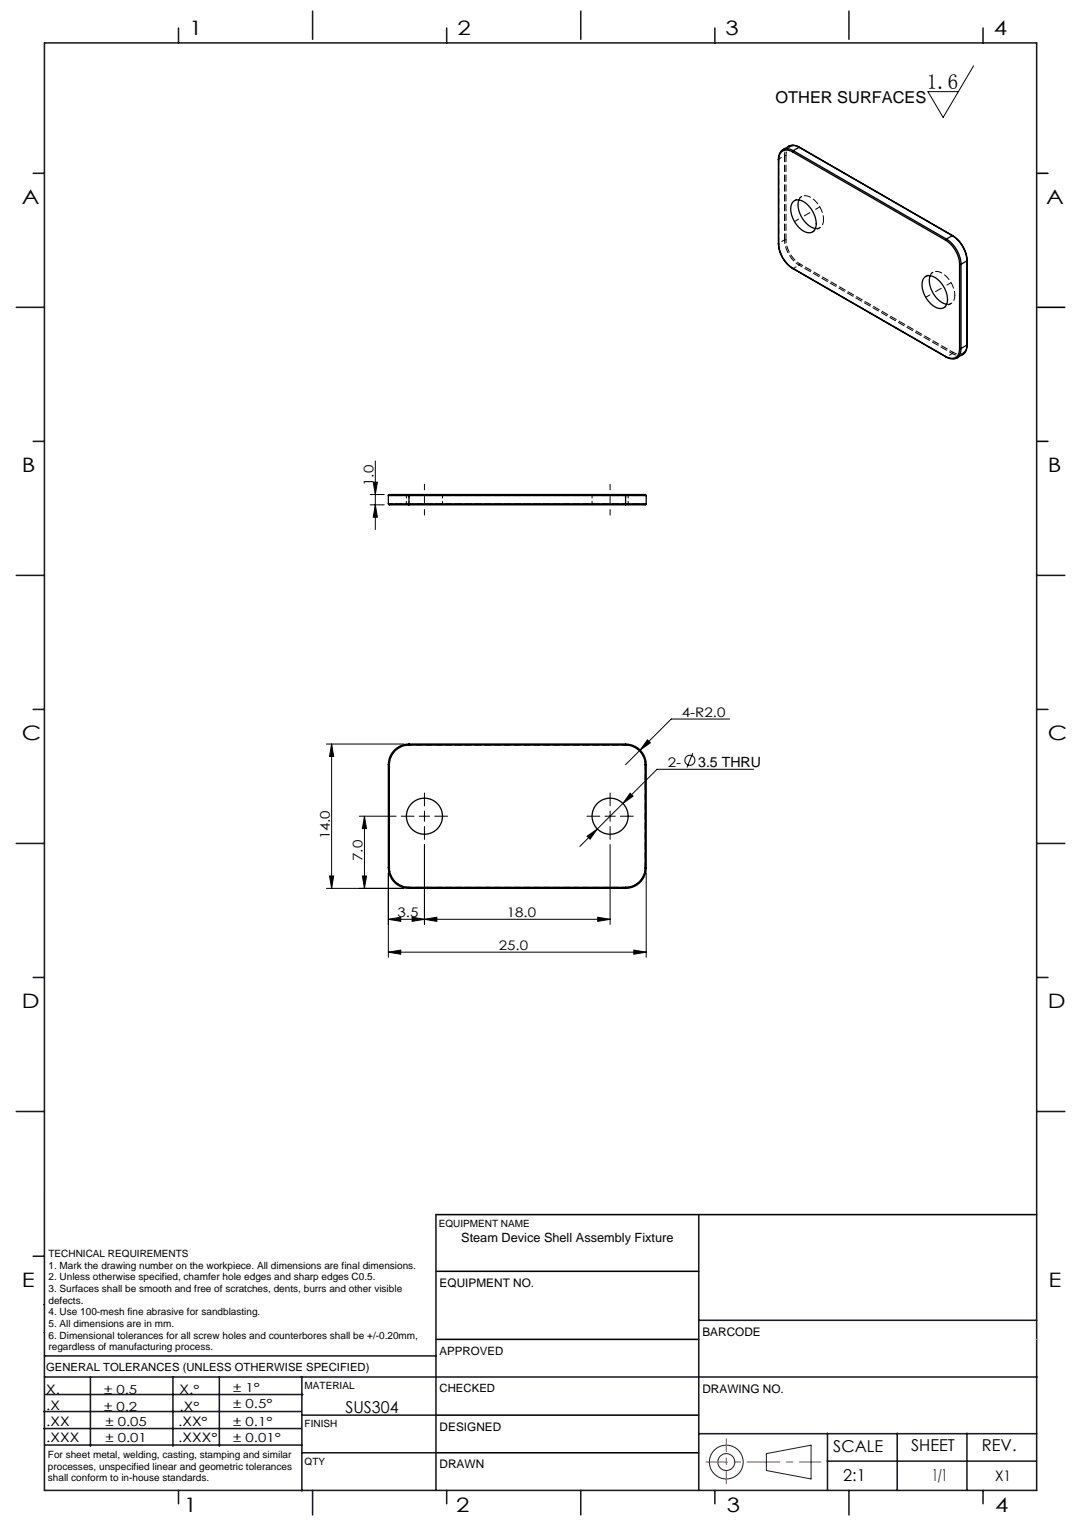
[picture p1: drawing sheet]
<svg xmlns="http://www.w3.org/2000/svg" width="210mm" height="297mm" viewBox="0 0 210 297" stroke-linecap="round" stroke-linejoin="round" font-family="sans-serif">
<g fill="none" stroke="#191924" stroke-width=".19">
<path d="M8.6 231.2v9.4M148.6 282l8.7-1.6v6.5l-8.7-1.6z"/>
<circle cx="140.8" cy="283.6" r="3.3"/>
<circle cx="140.8" cy="283.6" r="1.64"/>
</g>
<path d="M201 33.6h2.2M201 59.6h5.5M201 85.6h2.2M84.5 235.6h116.5M84.6 259.8h50.9M84.6 246.6h50.9M84.6 274.5h50.9M84.5 281.8h51" fill="none" stroke="#000" stroke-width=".3"/>
<path d="M136.9 283.6h22.3" fill="none" stroke="#f00" stroke-width=".19" stroke-dasharray="6.3 1.3 1.3 1.3" stroke-dashoffset="2.2"/>
<path d="M140.8 287.8v-8.7" fill="none" stroke="#f00" stroke-width=".19" stroke-dasharray="6.3 1.3 1.3 1.3" stroke-dashoffset="3.9"/>
<g fill="none" stroke="#191924" stroke-width=".3">
<path d="M8.6 8.3h192.4v280.8h-192.4zM34.6 5.4v2.9M60.6 2.2v5.4M86.6 5.4v2.9M112.6 2.2v5.4M138.6 5.4v2.9M164.6 2.2v5.4M190.6 5.4v2.9M6.4 33.6h2.2M3.2 59.6h5.4M6.4 85.6h2.2M3.2 111.6h5.4"/>
<path d="M201 111.6h5.5M6.4 137.6h2.2M201 137.6h2.2M3.2 163.6h5.4M201 163.6h5.5M6.4 189.6h2.2M201 189.6h2.2M3.2 215.6h5.4M201 215.6h5.5M84.5 235.6v53.5M135.5 235.6v53.5M6.4 243.7h2.2"/>
<path d="M8.5 253.1h.1M8.6 258.5h.1M135.5 256.1h65.5M8.5 277.1h49.9M8.5 273.8h49.9M8.6 267.1h75.9M8.6 263h75.9M8.8 270.5h49.9M17.5 267.1v13.5M33.5 267.1v13.5M42.5 267.1v13.5M58.5 267.1v22.1"/>
<path d="M58.6 274.5h26M84.6 267.1h116.5M135.5 278.1h65.5M160.5 278v11.1M174 278v11.1M187.5 278v11.1M8.8 280.3h49.7M34.6 289.1v2.6M58.5 281.8h26M60.6 289.1v4.8M86.6 289.1v2.6M112.6 289.1v4.8"/>
<path d="M138.6 289.1v2.6M160.4 283.5h40.6M164.6 289.1v4.8M190.6 289.1v2.6"/>
</g>
<path d="M201 259.8h.1" fill="none" stroke="#c0c0c0" stroke-width=".19"/>
<g fill="none" stroke="#000" stroke-width=".19">
<path d="M188.8 12.8l-5.9 10-3-5h5.9M71.8 97.9h2.7M71.8 95.9h2.7M72.4 93.5h.8l-.4 2.4zM72.8 97.9l.4 2.4h-.8zM72.8 89.4v13.3M141.5 139.5h-11.3l-8.9 8.8M63.3 144.3h15M64.3 144.3l.4 2.4h-.8zM64.3 144.3v28M69.7 158.3h7.1M70.7 158.3l.4 2.4h-.8z"/>
<path d="M70.7 158.3v14M81.3 158.3h2M82.3 157.3v2M117.3 158.3h2M118.3 157.3v2M122.2 153.9l.6 .5-2 1.5zM125.5 143.5l.6 .6-2 1.4zM134.3 146.1l-1.1 2.8M146.1 149.2h-18.7l-15 15M63.3 172.3h15M63.9 169.9h.8l-.4 2.4zM70.3 169.9h.8l-.4 2.4z"/>
<path d="M75.3 178.3l2.4-.4v.8zM75.3 169.3v16.4M79.9 177.9l2.4 .4-2.4 .4zM82.3 178.3l2.4-.4v.8zM82.3 163.8v15.5M113.8 162.2l2-1.4-1.4 2zM115.9 177.9l2.4 .4-2.4 .4zM118.3 163.8v15.5M118.3 178.3h-43M125.3 169.3v16.4M75.3 184.7l2.4-.4v.8zM75.3 184.7h50"/>
<path d="M122.9 184.3l2.4 .4-2.4 .4z"/>
<circle cx="133.8" cy="147.5" r=".98"/>
</g>
<path d="M80.3 158.3h-2.5M82.3 156.3v-2.5M84.3 158.3h2.5M116.3 158.3h-2.5M118.3 156.3v-2.5M120.3 158.3h2.5M82.3 160.3v2.5M118.3 160.3v2.5" fill="none" stroke="#000" stroke-width=".19" stroke-dasharray="15.2 1.3 1.3 1.3"/>
<path d="M82.3 93.9v6M118.3 93.9v6" fill="none" stroke="#000" stroke-width=".19" stroke-dasharray="15.2 1.3 1.3 1.3" stroke-dashoffset="14.1"/>
<path d="M158.9 40.2l-4.8 2.8M184.4 54.8l-4.9 2.9" fill="none" stroke="#000" stroke-width=".19" stroke-dasharray="15.2 1.3 1.3 1.3" stroke-dashoffset="14.3"/>
<g fill="#000">
<path d="M125.5 143.5l-1.4 2 2-1.4zM113.8 162.2l.6 .6 1.4-2zM122.2 153.9l-1.4 2 2-1.5zM82.3 178.3l2.4-.4v.8zM115.9 177.9l2.4 .4-2.4 .4z"/>
<path d="M63.9 169.9h.8l-.4 2.4zM64.3 144.3l.4 2.4h-.8zM70.3 169.9h.8l-.4 2.4zM70.7 158.3l.4 2.4h-.8zM72.8 97.9l.4 2.4h-.8zM72.4 93.5h.8l-.4 2.4z"/>
<path d="M75.3 178.3l2.4-.4v.8zM79.9 177.9l2.4 .4-2.4 .4zM75.3 184.7l2.4-.4v.8zM122.9 184.3l2.4 .4-2.4 .4z"/>
</g>
<g fill="none" stroke="#000" stroke-width=".25">
<path d="M150.9 30.9l.1 .1M150.9 30.9v16.4M151 31v16.4M151.8 29a2.01 2.01 0 0 0-.9 1.9M151.8 29l1-.1 1 .3M153 28.3l.9-.1 1.1 .4M153 28.3l-1.2 .7M153 28.3a2.09 2.09 0 0 1 2.1 .3M153.7 29.5a1.64 1.64 0 0 0-1.9-.2 1.64 1.64 0 0 0-.8 1.7M153.7 29.5l29.7 17.1M153.7 39.2a1.91 1.91 0 0 1 2.8 .4 4.9 4.9 0 0 1 1.6 4.8 1.55 1.55 0 0 1-2.5 .3 5.1 5.1 0 0 1-2.1-5zM153.8 29.2l-.1 .3"/>
<path d="M153.8 29.2l29.7 17.2M154.9 38.8a4.9 4.9 0 0 0 3.2 5.5M155 28.6l-1.2 .6M155 28.6l29.7 17.1M155.1 28.6h-.1M155.1 28.6l29.7 17.1M150.9 47.3a6.1 6.1 0 0 0 2.8 4.8M150.9 47.3l.1 .1M151 47.4a5.9 5.9 0 0 0 2.7 4.6M153.7 52v.1M153.7 52l29.7 17.2M153.7 52.1l29.7 17.1"/>
<path d="M179.2 53.9a1.91 1.91 0 0 1 2.8 .4 4.9 4.9 0 0 1 1.6 4.8 1.55 1.55 0 0 1-2.6 .3 5.1 5.1 0 0 1-2.1-5zM180.4 53.5a4.9 4.9 0 0 0 3.2 5.5M183.4 46.6a5.9 5.9 0 0 1 2.7 4.7M183.5 46.4l-.1 .2M183.5 46.4a6.2 6.2 0 0 1 2.8 4.9M184.7 45.7a6.2 6.2 0 0 1 2.8 4.9M184.7 45.7l-1.2 .7M184.8 45.7a6.1 6.1 0 0 1 2.7 4.8M184.8 45.7h-.1M186.1 51.3h.2M186.1 51.3v16.3M186.3 51.3v16.3"/>
<path d="M187.5 50.6l-1.2 .7M187.5 50.6v16.3M187.5 50.5v.1M187.5 50.5v16.4M183.4 69.2h.1M183.4 69.2a2.04 2.04 0 0 0 2.2 .2M186.1 67.6a1.64 1.64 0 0 1-.8 1.7 1.64 1.64 0 0 1-1.9-.1M186.1 67.6h.2M186.3 67.6a1.92 1.92 0 0 1-.8 1.8l1.2-.6M187.5 66.9l-.2 1.1-.6 .8M187.5 66.9l-1.2 .7M187.5 66.9a2.07 2.07 0 0 1-.9 1.9"/>
<path d="M187.5 66.9h.1M75.3 96.1h4M75.3 97.7h4M75.3 97.7l.2 .2h3.8M75.3 96.1v1.6M79.3 95.9v.2M79.3 95.9h-3.8l-.2 .2M79.3 97.7v.2M79.3 96.1h42M79.3 95.9h42M79.3 97.7h42M79.3 96.1v1.6"/>
<path d="M79.3 97.9h42M121.3 95.9v.2M121.3 95.9h3.8l.2 .2M121.3 96.1h4M121.3 97.7h4M121.3 97.7v.2M121.3 96.1v1.6M125.3 97.7l-.2 .2h-3.8M125.3 96.1v1.6M75.3 148.3h.2M75.3 148.3v20M75.5 148.3v20"/>
<path d="M79.3 144.5a3.8 3.8 0 0 0-3.8 3.8M79.3 144.3a4 4 0 0 0-4 4M79.3 144.3v.2M79.3 144.5h42M79.3 144.3h42M121.3 144.5a3.8 3.8 0 0 1 3.8 3.8M121.3 144.3v.2M121.3 144.3a4 4 0 0 1 4 4M125.1 148.3h.2M125.1 148.3v20M125.3 148.3v20M75.3 168.3h.2"/>
<path d="M75.3 168.3a4 4 0 0 0 4 4M75.5 168.3a3.8 3.8 0 0 0 3.8 3.8M79.3 172.1v.2M79.3 172.1h42M79.3 172.3h42M121.3 172.1v.2M125.1 168.3h.2M125.1 168.3a3.8 3.8 0 0 1-3.8 3.8M125.3 168.3a4 4 0 0 1-4 4"/>
<circle cx="82.3" cy="158.3" r="3.5"/>
<circle cx="118.3" cy="158.3" r="3.5"/>
</g>
<g fill="none" stroke="#000" stroke-width=".19" stroke-dasharray="1.3 .6" stroke-dashoffset=".5">
<path d="M152.4 30.2a1.64 1.64 0 0 1 .8-1.7 1.64 1.64 0 0 1 1.9 .2M153 28.4l-.7 .8-.2 1M159.7 42.6a5.1 5.1 0 0 0-3.3-4.6l-.8 .1-.7 .7M185.1 57.3a5.1 5.1 0 0 0-3.3-4.6l-.8 .1-.6 .7M185.5 69.4l-1 .2-1-.4M187.5 66.8a1.64 1.64 0 0 1-.8 1.7 1.64 1.64 0 0 1-1.9-.2M75.3 96.1h4M79.3 97.7h-4M121.3 96.1h4M125.3 97.7h-4M75.5 148.3a3.8 3.8 0 0 1 3.8-3.8M121.3 144.5a3.8 3.8 0 0 1 3.8 3.8"/>
<path d="M79.3 172.1a3.8 3.8 0 0 1-3.8-3.8M125.1 168.3a3.8 3.8 0 0 1-3.8 3.8"/>
</g>
<g fill="none" stroke="#000" stroke-width=".19" stroke-dasharray="1.3 .6">
<path d="M150.9 30.9h.1M152.1 30.2h.3M155.1 28.6v.1M150.9 47.3l.1-.1M152.1 46.5h.3M153.8 52.1h-.1M155.1 51.2l-.1 .2M184.8 45.7v.1M187.5 50.5h.1M183.5 69.2h-.1M184.8 68.3l-.1 .3M186.6 68.8h.1"/>
<path d="M187.5 66.8v.1M79.3 95.9v.2M79.3 97.7v.2M121.3 95.9v.2M121.3 97.7v.2M75.3 148.3h.2M79.3 144.3v.2M121.3 144.3v.2M125.1 148.3h.2M75.3 168.3h.2M79.3 172.1v.2M121.3 172.1v.2"/>
<path d="M125.1 168.3h.2"/>
</g>
<g fill="none" stroke="#000" stroke-width=".19" stroke-dasharray="1.3 .6" stroke-dashoffset=".6">
<path d="M151 30.9l.2-1.1 .6-.7M155.1 28.7l29.7 17.1M152.1 46.5a6.2 6.2 0 0 0 2.9 4.9M153.8 52.1a6.2 6.2 0 0 1-2.8-4.9M155 51.4l29.7 17.2M183.5 69.2l-29.7-17.1M184.7 68.6l1 .4 .9-.2M184.8 68.3l-29.7-17.1M78.8 95.9v2M79.3 96.1h42M85.8 97.9v-2M114.8 95.9v2"/>
<path d="M121.3 97.7h-42M121.8 97.9v-2M79.3 144.5h42M121.3 172.1h-42"/>
</g>
<path d="M158.1 44.3a1.45 1.45 0 0 0 1.6-1.7M183.6 59a1.45 1.45 0 0 0 1.5-1.7M125.1 148.3v20M75.5 168.3v-20" fill="none" stroke="#000" stroke-width=".19" stroke-dasharray="1.3 .6" stroke-dashoffset=".2"/>
<path d="M155.5 38.1l-1.4 .8M157.6 45l1.4-.8M180.9 52.8l-1.4 .8M183 59.7l1.4-.8M79.3 97.7v-1.6M121.3 96.1v1.6" fill="none" stroke="#000" stroke-width=".19" stroke-dasharray="1.3 .6" stroke-dashoffset=".8"/>
<path d="M151 30.9l1.1-.7M152.1 46.5l-1.1 .7M153.8 52.1l1.2-.7M155.1 51.2a5.9 5.9 0 0 1-2.7-4.7M184.8 45.8a5.9 5.9 0 0 1 2.7 4.7M184.7 68.6l-1.2 .6" fill="none" stroke="#000" stroke-width=".19" stroke-dasharray="1.3 .6" stroke-dashoffset=".7"/>
<path d="M152.1 30.2v16.3M151 47.2v-16.3M152.4 46.5v-16.3M187.5 50.5v16.3" fill="none" stroke="#000" stroke-width=".19" stroke-dasharray="1.3 .6" stroke-dashoffset=".1"/>
<text font-size="4.1" x="179.7" y="17.2">1.6</text>
<g font-size="3.9">
<text x="36.7" y="6.9">1</text>
<text x="88.7" y="6.9">2</text>
<text x="140.7" y="6.9">3</text>
<text x="192.7" y="6.9">4</text>
<text x="4.2" y="39.5">A</text>
<text x="202.9" y="39.5">A</text>
<text x="4.2" y="91.5">B</text>
<text x="203.2" y="91.5">B</text>
<text x="4.2" y="143.5">C</text>
<text x="203.2" y="143.5">C</text>
<text x="4.2" y="195.5">D</text>
<text x="203.2" y="195.5">D</text>
<text x="4.2" y="249.6">E</text>
<text x="203.3" y="249.6">E</text>
<text x="35.7" y="293.4">1</text>
<text x="88.4" y="293.4">2</text>
<text x="141" y="293.4">3</text>
<text x="193" y="293.4">4</text>
</g>
<g font-size="3.2">
<text x="150.4" y="20">OTHER SURFACES</text>
<text x="67" y="274.2">SUS304</text>
<text x="161.6" y="281.7">SCALE</text>
<text x="176.7" y="281.5">SHEET</text>
<text x="190.4" y="281.5">REV.</text>
<text x="163.5" y="287.3">2:1</text>
<text x="180.8" y="287.3">1/1</text>
</g>
<text font-size="2.8" x="193" y="287.3">X1</text>
<text font-size="2.7" x="135.4" y="148.8">3.5 THRU</text>
<g font-size="2.6">
<text x="72.4" y="94.3" transform="rotate(-90 72.4 94.3)">1.0</text>
<text x="132.2" y="139.1">4-R2.0</text>
<text x="129.5" y="148.8">2-</text>
<text x="63.9" y="162.8" transform="rotate(-90 63.9 162.8)">14.0</text>
<text x="70.3" y="167" transform="rotate(-90 70.3 167)">7.0</text>
<text x="77.1" y="178">3.5</text>
<text x="98.3" y="178">18.0</text>
<text x="96.7" y="184.4">25.0</text>
</g>
<g font-size="2.5">
<text x="89.4" y="240.9">Steam Device Shell Assembly Fixture</text>
<text x="8.9" y="273.6">.X</text>
<text x="8.9" y="270.4">X.</text>
<text x="34.8" y="273.7">.X°</text>
<text x="34.8" y="270.5">X.°</text>
<text x="9" y="276.7">.XX</text>
<text x="9" y="279.7">.XXX</text>
<text x="34.5" y="276.7">.XX°</text>
<text x="34.6" y="279.8">.XXX°</text>
</g>
<g font-size="2.4">
<text x="45.2" y="270">± 1°</text>
<text x="20.2" y="270.4">± 0.5</text>
<text x="20.2" y="273.7">± 0.2</text>
<text x="45.2" y="273.2">± 0.5°</text>
<text x="20.4" y="279.7">± 0.01</text>
<text x="20.4" y="276.7">± 0.05</text>
<text x="45.2" y="276.7">± 0.1°</text>
<text x="45.2" y="279.7">± 0.01°</text>
</g>
<g font-size="2.3">
<text x="85.2" y="249.7">EQUIPMENT NO.</text>
<text x="136.2" y="259.2">BARCODE</text>
<text x="136.2" y="270.2">DRAWING NO.</text>
<text x="85.2" y="277.6">DESIGNED</text>
<text x="85.2" y="284.9">DRAWN</text>
</g>
<g font-size="2.2">
<text x="85.2" y="262.8">APPROVED</text>
<text x="8.9" y="265.9">GENERAL TOLERANCES (UNLESS OTHERWISE SPECIFIED)</text>
<text x="85.2" y="270.1">CHECKED</text>
</g>
<g font-size="1.9">
<text x="85.1" y="238">EQUIPMENT NAME</text>
<text x="9.4" y="243.9">TECHNICAL REQUIREMENTS</text>
<text x="9.4" y="246.1">1. Mark the drawing number on the workpiece. All dimensions are final dimensions.</text>
<text x="9.4" y="248.4">2. Unless otherwise specified, chamfer hole edges and sharp edges C0.5.</text>
<text x="9.4" y="250.7">3. Surfaces shall be smooth and free of scratches, dents, burrs and other visible</text>
<text x="9.4" y="252.9">defects.</text>
<text x="9.4" y="255.2">4. Use 100-mesh fine abrasive for sandblasting.</text>
<text x="9.4" y="257.4">5. All dimensions are in mm.</text>
<text x="9.4" y="259.7">6. Dimensional tolerances for all screw holes and counterbores shall be +/-0.20mm,</text>
<text x="9.4" y="261.9">regardless of manufacturing process.</text>
<text x="59.1" y="269.5">MATERIAL</text>
<text x="59.1" y="276.9">FINISH</text>
<text x="9.3" y="282.9">For sheet metal, welding, casting, stamping and similar</text>
<text x="9.3" y="285.1">processes, unspecified linear and geometric tolerances</text>
<text x="9.3" y="287.4">shall conform to in-house standards.</text>
<text x="59.1" y="284.2">QTY</text>
</g>
</svg>
